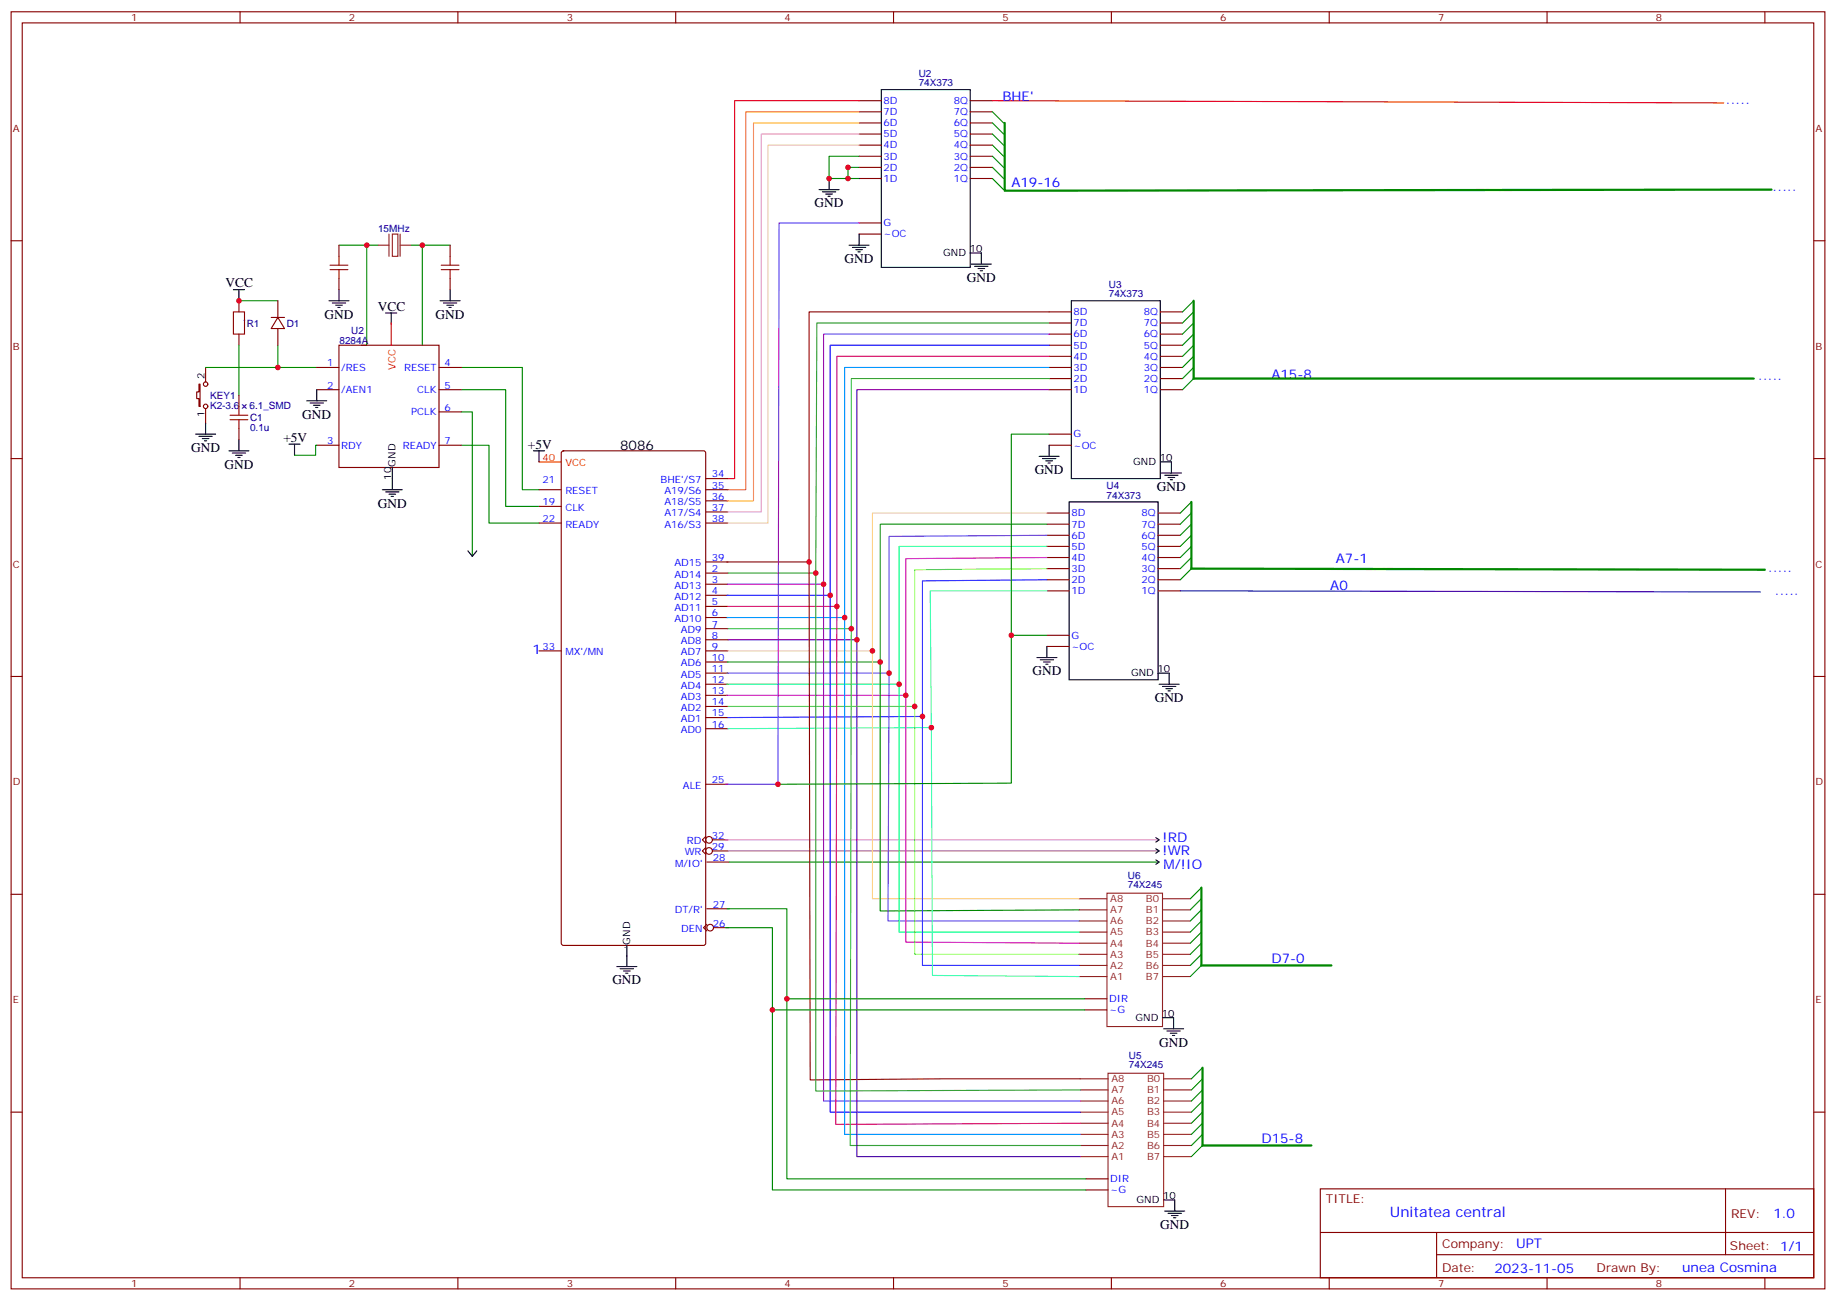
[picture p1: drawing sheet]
<svg xmlns="http://www.w3.org/2000/svg" width="583mm" height="413mm" viewBox="0 0 583 413" stroke-linecap="round" stroke-linejoin="round" font-family="sans-serif">
<g fill="none" stroke="#8c2424" stroke-width=".35">
<path d="M119.9 77.8h3.6M123.5 74.3v7.1M124.5 74.3h1.8v7.1h-1.8zM127 74.3v7.1M127 77.8h3.5M342.5 285.3h8.9M342.5 288.8h8.9M342.5 292.3h8.9M342.5 295.8h8.9M342.5 299.4h8.9M351.4 283.5h17.6v42.3h-17.6zM369 285.3h8.8"/>
<path d="M369 288.8h8.8M369 292.3h8.8M369 295.8h8.8M369 299.4h8.8M342.5 302.9h8.9M342.5 306.4h8.9M342.5 310h8.9M369 302.9h8.8M369 306.4h8.8M369 310h8.8M342.9 342.4h8.8M342.9 345.9h8.8"/>
<path d="M342.9 349.5h8.8M342.9 353h8.8M342.9 356.5h8.8M351.7 340.6h17.7v42.4h-17.7zM369.4 342.4h8.8M369.4 345.9h8.8M369.4 349.5h8.8M369.4 353h8.8M369.4 356.5h8.8M342.9 360h8.8M342.9 363.6h8.8M342.9 367.1h8.8"/>
<path d="M369.4 360h8.8M369.4 363.6h8.8M369.4 367.1h8.8"/>
</g>
<g fill="none" stroke="#870000" stroke-width=".35">
<path d="M3.5 3.7h575.8v405.4h-575.8zM7.1 7.3h568.6v398.3h-568.6zM76.2 3.7v3.6M145.3 3.7v3.6M214.5 3.7v3.6M283.6 3.7v3.6M352.8 3.7v3.6M421.9 3.7v3.6M491.1 3.7v3.6M560.2 3.7v3.6M272.7 32h7.1M272.7 35.5h7.1"/>
<path d="M272.7 39h7.1M308 32h7M308 35.5h7M308 39h7M272.7 42.5h7.1M272.7 46.1h7.1M272.7 49.6h7.1M272.7 53.1h7.1M272.7 56.7h7.1M308 42.5h7M308 46.1h7M308 49.6h7"/>
<path d="M308 53.1h7M308 56.7h7M3.5 76.4h3.6M107.6 77.8v3.6M142.9 77.8v3.6M272.7 70.8h7.1M272.7 74.3h7.1M575.7 76.4h3.6M75.8 95.5v3.5M88.2 95.5v5.3M107.6 88.4v3.5M142.9 88.4v3.5"/>
<path d="M333 99h7.1M368.3 99h7.1M65.3 116.6v4.6M75.8 106v3.6M86.1 100.8h4.2M88.2 100.8l2.1 3.5h-4.2zM88.2 104.3v5.3M100.5 116.6h7.1M139.3 116.6h7.1M333 116.6h7.1M333 102.5h7.1M333 106h7.1"/>
<path d="M333 109.6h7.1M333 113.1h7.1M368.3 116.6h7.1M368.3 102.5h7.1M368.3 106h7.1M368.3 109.6h7.1M368.3 113.1h7.1M63.1 121.9h.4v7.1h-.4v-2.5h-.7v-2.1h.7zM65.3 129.7v4.6M75.8 125.4v3.6M75.8 136v3.6M100.5 123.7h7.1"/>
<path d="M139.3 123.7h7.1M139.3 130.7h7.1M333 123.7h7.1M333 120.2h7.1M333 137.8h7.1M368.3 123.7h7.1M368.3 120.2h7.1M3.5 145.6h3.6M100.5 141.3h7.1M139.3 141.3h7.1M171.1 155.4h7.1M178.4 143.3l.5-.2h44.4l.7 .4v155.9l-.4 .6-44.7 .1-.7-.5v-155.8z"/>
<path d="M224 159h7.1M224 155.4h7.1M224 151.9h7.1M333 141.3h7.1M575.7 145.6h3.6M171.1 166h7.1M171.1 160.7h7.1M224 166h7.1M224 162.5h7.1M224 178.4h7.1M332.3 162.8h7.1M332.3 166.4h7.1"/>
<path d="M332.3 169.9h7.1M332.3 173.4h7.1M332.3 177h7.1M367.6 162.8h7M367.6 166.4h7M367.6 169.9h7M367.6 173.4h7M367.6 177h7M224 181.9h7.1M224 185.4h7.1M224 188.9h7.1M224 192.5h7.1"/>
<path d="M224 196h7.1M224 199.5h7.1M332.3 180.5h7.1M332.3 184h7.1M332.3 187.5h7.1M367.6 180.5h7M367.6 184h7M367.6 187.5h7M3.5 214.7h3.6M171.1 206.6h7.1M224 203.1h7.1M224 206.6h7.1"/>
<path d="M224 210.1h7.1M224 217.2h7.1M224 213.6h7.1M332.3 201.6h7.1M332.3 205.2h7.1M575.7 214.7h3.6M224 220.7h7.1M224 224.2h7.1M224 227.8h7.1M224 231.3h7.1M224 248.9h7.1M224 265.5l-1 1.1 1 1"/>
<path d="M224 269l-1 1.1 1 1M224.4 273.6h7M226.1 266.6h5M226.1 270.1h5M3.5 283.8h3.6M224.4 293.4l-1.1 1 1.1 1.1M224.4 288.4h7M226.5 294.4h4.9M575.7 283.8h3.6M344.3 317h7.1M344.3 320.5h7.1M3.5 353h3.6"/>
<path d="M575.7 353h3.6M344.7 374.2h7M344.7 377.7h7M419.1 377.3h156.6v28.3h-156.6zM547.7 377.4v20.8M419.1 391.2h156.5M456 398.2h119.6M456 391.2v14.1M76.2 405.6v3.5M145.3 405.6v3.5M214.5 405.6v3.5M283.6 405.6v3.5"/>
<path d="M352.8 405.6v3.5M421.9 405.6v3.5M491.1 405.6v3.5M560.2 405.6v3.5"/>
<circle cx="65.3" cy="121.9" r=".71"/>
<circle cx="65.3" cy="129" r=".71"/>
<circle cx="225.1" cy="270.1" r="1.06"/>
<circle cx="225.1" cy="266.6" r="1.06"/>
<circle cx="225.4" cy="294.4" r="1.06"/>
</g>
<g fill="none" stroke="#000" stroke-width=".35">
<path d="M279.8 28.4h28.2v56.5h-28.2zM263.2 56.7v3.5M260 60.2h6.3M261.1 60.9h4.2M262.1 61.6h2.1M262.8 62.3h.7M269.5 77.8h6.4M270.6 78.5h4.2M271.6 79.2h2.2M272.3 79.9h.7M272.7 74.3v3.5M74.1 91.9h3.5"/>
<path d="M75.8 91.9v3.6M104.4 95.5h6.4M105.5 96.2h4.2M106.5 96.9h2.2M107.2 97.6h.7M107.6 91.9v3.6M122.4 99.3h3.5M124.2 99.3v3.6M139.7 95.5h6.3M140.8 96.2h4.2M141.8 96.9h2.1M142.5 97.6h.7"/>
<path d="M142.9 91.9v3.6M308 80.3h3.5v3.5M308.3 83.8h6.4M309.4 84.5h4.2M310.4 85.2h2.2M311.1 85.9h.8M340.1 95.5h28.2v56.4h-28.2zM62.1 137.8h6.3M63.1 138.5h4.3M64.2 139.2h2.1M64.9 139.9h.7M65.3 134.3v3.5"/>
<path d="M75.8 139.6v3.5M97.4 127.2h6.3M98.4 127.9h4.3M99.5 128.6h2.1M100.2 129.3h.7M100.5 123.7v3.5M72.7 143.1h6.3M73.7 143.8h4.3M74.8 144.5h2.1M75.5 145.2h.7M91.7 141h3.5M93.5 141v3.5"/>
<path d="M121.4 155.4h6.3M122.4 156.1h4.2M123.5 156.8h2.1M124.2 157.6h.7M124.5 148.4v7M169.3 143.1h3.6M171.1 143.1v3.5M329.8 144.9h6.4M330.9 145.6h4.2M332 146.3h2.1M332.7 147h.7M333 141.3v3.6"/>
<path d="M339.4 159.3h28.2v56.5h-28.2zM368.3 146.6h3.5v3.5M368.7 150.1h6.3M369.7 150.8h4.2M370.8 151.6h2.1M371.5 152.3h.7M148.5 174.8l1.4 1.8 1.4-1.8M329.1 208.7h6.4M330.2 209.4h4.2M331.3 210.1h2.1M332 210.8h.7M332.3 205.2v3.5"/>
<path d="M367.6 213.6h3.5v3.6M367.9 217.2h6.4M369 217.9h4.2M370.1 218.6h2.1M370.8 219.3h.7M366.9 265.9l1 .7-1 .7M366.9 269.4l1 .7-1 .7M366.9 272.9l1 .7-1 .7M195.8 306.8h6.3M196.8 307.5h4.3M197.9 308.2h2.1M198.6 308.9h.7"/>
<path d="M199 300.1v6.7M369 323h3.5v3.5M369.4 326.5h6.3M370.4 327.2h4.2M371.5 327.9h2.1M372.2 328.6h.7M369.4 380.9h3.5v3.5M369.7 384.4h6.4M370.8 385.1h4.2M371.8 385.8h2.1M372.5 386.5h.7"/>
</g>
<g fill="none" stroke="#008700" stroke-width=".35">
<path d="M315 35.5l3.6 3.5M315 39l3.6 3.5M268.8 53.1h3.9M269.2 53.1v3.6M272.7 49.6h-9.5v7.1h9.5M315 42.5l3.6 3.6M315 46.1l3.6 3.5M315 49.6l3.6 3.5M315 53.1l3.6 3.6M315 56.7l3.6 3.5M107.6 77.8h8.8M119.9 77.8h-3.5v31.8h-1.7"/>
<path d="M130.5 77.8h3.6v31.8M134.1 77.8h8.8M75.8 95.5h12.4M378.9 95.5l-3.5 3.5M378.9 99l-3.5 3.5M65.3 116.6h35.2M75.8 109.6v15.8M88.2 109.6v7M146.4 116.6h19.4v38.8h5.3M378.9 102.5l-3.5 3.5M378.9 106l-3.5 3.6M378.9 109.6l-3.5 3.5"/>
<path d="M378.9 113.1l-3.5 3.5M378.9 116.6l-3.5 3.6M146.4 130.7h3.5v45.9M146.4 123.7h14.1v37h10.6M333 137.8h-12v110.8l-74.1 .3M378.9 120.2l-3.5 3.5M100.5 141.3h-.3v3.2h-6.7M146.4 141.3h8.8v24.7h15.9M378.2 159.3l-3.6 3.5M378.2 162.8l-3.6 3.6M378.2 166.4l-3.6 3.5M378.2 169.9l-3.6 3.5"/>
<path d="M378.2 173.4l-3.6 3.6M378.2 177l-3.6 3.5M378.2 180.5l-3.6 3.5M279.4 210.1v79l63.1-.3M321 201.6h11.3M231.4 273.6h136.5M230.4 294.4h14.8v26.1h99.1M230.7 288.4h19.1v28.6h94.5M381.4 281.7l-3.6 3.6M381.4 285.3l-3.6 3.5M381.4 288.8l-3.6 3.5M381.4 292.3l-3.6 3.5"/>
<path d="M381.4 295.8l-3.6 3.6M381.4 299.4l-3.6 3.5M249.8 317v57.2h94.9M381.4 302.9l-3.6 3.5M381.4 306.4l-3.6 3.6M245.2 320.5v57.2h99.5M381.7 338.9l-3.5 3.5M381.7 342.4l-3.5 3.5M381.7 345.9l-3.5 3.6M381.7 349.5l-3.5 3.5M381.7 353l-3.5 3.5M381.7 356.5l-3.5 3.5"/>
<path d="M381.7 360l-3.5 3.6M381.7 363.6l-3.5 3.5"/>
</g>
<g fill="none" stroke="#a10000" stroke-width=".35">
<path d="M74.1 99h3.5v7h-3.5zM104.8 85.6h5.6M104.8 84.2h5.6M107.6 81.4v2.8M107.6 85.6v2.8M140.1 85.6h5.6M140.1 84.2h5.6M142.9 81.4v2.8M142.9 85.6v2.8M73 133.2h5.7M73 131.8h5.7M75.8 129v2.8"/>
<path d="M75.8 133.2v2.8"/>
</g>
<path d="M107.6 109.6h31.7v38.8h-31.7z" fill="none" stroke="#850000" stroke-width=".35"/>
<path d="M333 99h-76.2v79.4h-26.1M256.8 178.4l.4 164.4 42.3-.4h43.4" fill="none" stroke="#900" stroke-width=".35"/>
<path d="M333 102.5h-73.7l-.4 79.4h-27.8M258.9 181.9v164.4l84-.4" fill="none" stroke="#393" stroke-width=".35"/>
<path d="M272.7 70.8h-25.4l-.4 178.1h-16.5M333 106h-71.6v79.4h-30.3M261.4 185.4v164.1h81.5" fill="none" stroke="#90f" stroke-width=".35"/>
<path d="M333 109.6h-69.5v79.3h-32.8M263.5 188.9v164.1h79.4" fill="none" stroke="#00f" stroke-width=".35"/>
<path d="M333 113.1h-67.4v79.4h-34.5M265.6 192.5l-.3 164.4 77.6-.4" fill="none" stroke="#f06" stroke-width=".35"/>
<path d="M333 116.6h-64.9v79.4h-37.4M268.1 196v164h74.8" fill="none" stroke="#09f" stroke-width=".35"/>
<path d="M333 120.2h-62.8v79.3h-39.1M270.2 199.5l-.3 164.1h73" fill="none" stroke="#3c3" stroke-width=".35"/>
<path d="M333 123.7h-61v79.4h-40.9M272 203.1v164h70.9" fill="none" stroke="#609" stroke-width=".35"/>
<path d="M272.7 32h-39.5v119.9h-2.1M315 32l232.2 .7M124.2 102.5v7.1M171.1 146.6h7.1" fill="none" stroke="#f00" stroke-width=".35"/>
<path d="M272.7 35.5h-36v119.9h-5.6" fill="none" stroke="#f60" stroke-width=".35"/>
<path d="M272.7 39h-33.5v120h-8.5" fill="none" stroke="#fc0" stroke-width=".35"/>
<path d="M272.7 42.5h-31v120h-10.6" fill="none" stroke="#f9c" stroke-width=".35"/>
<path d="M272.7 46.1h-28.9v119.9h-12.7M332.3 162.8h-55.4v43.8h-45.8M276.9 206.6v78.7h65.6" fill="none" stroke="#fc9" stroke-width=".35"/>
<path d="M332.3 166.4h-52.9v43.7h-48.7" fill="none" stroke="#093" stroke-width=".35"/>
<path d="M332.3 169.9l-50.1 .4v43.3h-51.5M282.2 213.6l-.3 78.7h60.6" fill="none" stroke="#63c" stroke-width=".35"/>
<path d="M332.3 173.4h-46.9v43.8h-54.7M285.4 217.2v78.6h57.1" fill="none" stroke="#0f6" stroke-width=".35"/>
<path d="M332.3 177l-44.8 .3v43.4h-56.8M287.5 220.7v78.3l55 .4" fill="none" stroke="#c0c" stroke-width=".35"/>
<path d="M332.3 184l-39.5 .4v43l-61.7 .4M292.8 227.4v79h49.7" fill="none" stroke="#30f" stroke-width=".35"/>
<path d="M332.3 187.5h-37l.3 43.4-64.5 .4M295.6 230.9l.4 78.7 46.5 .4" fill="none" stroke="#3ff" stroke-width=".35"/>
<path d="M332.3 180.5l-42 .3v43.4h-59.2M290.3 224.2v78.7h52.2" fill="none" stroke="#9f0" stroke-width=".35"/>
<path d="M230.4 266.6h137.5" fill="none" stroke="#f6f" stroke-width=".35"/>
<path d="M231.1 270.1h136.8" fill="none" stroke="#969" stroke-width=".35"/>
<path d="M374.6 187.5l184.2 .4" fill="none" stroke="#309" stroke-width=".35"/>
<path d="M318.9 39v21.5l243.4-.3M378.9 95.5v24.7h177.8M378.2 159.3v21.2l182 .3M381.4 281.7v24.7h41.2M381.7 338.9v24.7h34.6" fill="none" stroke="#008700" stroke-width=".71"/>
<g fill="#c00">
<circle cx="116.4" cy="77.8" r=".88"/>
<circle cx="134.1" cy="77.8" r=".88"/>
<circle cx="88.2" cy="116.6" r=".88"/>
<circle cx="75.8" cy="95.5" r=".88"/>
<circle cx="256.8" cy="178.4" r=".88"/>
<circle cx="261.4" cy="185.4" r=".88"/>
<circle cx="263.5" cy="188.9" r=".88"/>
<circle cx="265.6" cy="192.5" r=".88"/>
<circle cx="268.1" cy="196" r=".88"/>
<circle cx="270.2" cy="199.5" r=".88"/>
<circle cx="272" cy="203.1" r=".88"/>
<circle cx="258.9" cy="181.9" r=".88"/>
<circle cx="276.9" cy="206.6" r=".88"/>
<circle cx="279.4" cy="210.1" r=".88"/>
<circle cx="282.2" cy="213.6" r=".88"/>
<circle cx="285.4" cy="217.2" r=".88"/>
<circle cx="287.5" cy="220.7" r=".88"/>
<circle cx="290.3" cy="224.2" r=".88"/>
<circle cx="292.8" cy="227.4" r=".88"/>
<circle cx="295.6" cy="230.9" r=".88"/>
<circle cx="245.2" cy="320.5" r=".88"/>
<circle cx="249.8" cy="317" r=".88"/>
<circle cx="321" cy="201.6" r=".88"/>
<circle cx="246.9" cy="248.9" r=".88"/>
<circle cx="263.2" cy="56.7" r=".88"/>
<circle cx="269.2" cy="56.7" r=".88"/>
<circle cx="269.2" cy="53.1" r=".88"/>
</g>
<text font-size="4.6" fill="#00f" x="441.2" y="386.4">Unitatea central</text>
<g font-size="4.2" fill="#00f">
<text x="318.2" y="32">BHE'</text>
<text x="547.9" y="33">.....</text>
<text x="321" y="59.5">A19-16</text>
<text x="562.7" y="60.5">.....</text>
<text x="403.6" y="120.2">A15-8</text>
<text x="558.1" y="120.5">.....</text>
<text x="424" y="178.7">A7-1</text>
<text x="561.3" y="181.5">.....</text>
<text x="422.3" y="187.2">A0</text>
<text x="563.4" y="188.9">.....</text>
<text x="169" y="207.6">1</text>
<text x="369" y="267.3">!RD</text>
<text x="369" y="271.5">!WR</text>
<text x="369.4" y="275.7">M/!IO</text>
<text x="403.6" y="305.7">D7-0</text>
<text x="400.4" y="362.9">D15-8</text>
<text x="562.9" y="386.6">1.0</text>
<text x="481.3" y="396.2">UPT</text>
<text x="474.4" y="404">2023-11-05</text>
<text x="534" y="403.9">unea Cosmina</text>
</g>
<g font-size="4.2">
<text x="258.6" y="65.8">GND</text>
<text x="268.1" y="83.5">GND</text>
<text x="306.9" y="89.5">GND</text>
<text x="71.6" y="91.2">VCC</text>
<text x="103" y="101.1">GND</text>
<text x="119.9" y="98.6">VCC</text>
<text x="138.3" y="101.1">GND</text>
<text x="96" y="132.9">GND</text>
<text x="60.7" y="143.4">GND</text>
<text x="90" y="140.3">+5V</text>
<text x="167.6" y="142.4">+5V</text>
<text x="196.8" y="142.7">8086</text>
<text x="71.3" y="148.7">GND</text>
<text x="328.4" y="150.5">GND</text>
<text x="367.2" y="155.8">GND</text>
<text x="119.9" y="161.1">GND</text>
<text x="327.7" y="214.3">GND</text>
<text x="366.5" y="222.8">GND</text>
<text x="194.4" y="312.4">GND</text>
<text x="367.9" y="332.2">GND</text>
<text x="368.3" y="390">GND</text>
</g>
<g font-size="3.9" fill="#800">
<text x="420.9" y="381.9">TITLE:</text>
<text x="549.5" y="386.6">REV:</text>
<text x="457.8" y="396.1">Company:</text>
<text x="549.1" y="396.7">Sheet: 1/1</text>
<text x="457.8" y="403.8">Date:</text>
<text x="506.8" y="403.9">Drawn By:</text>
</g>
<g font-size="3.2" fill="#800">
<text x="41.6" y="6.7">1</text>
<text x="110.8" y="6.7">2</text>
<text x="179.9" y="6.7">3</text>
<text x="249.1" y="6.7">4</text>
<text x="318.2" y="6.7">5</text>
<text x="387.3" y="6.7">6</text>
<text x="456.5" y="6.7">7</text>
<text x="525.6" y="6.7">8</text>
<text x="4.1" y="41.8">A</text>
<text x="576.3" y="41.8">A</text>
<text x="4.1" y="111">B</text>
<text x="576.3" y="111">B</text>
<text x="4.1" y="180.1">C</text>
<text x="576.3" y="180.1">C</text>
<text x="4.1" y="249.3">D</text>
<text x="576.3" y="249.3">D</text>
<text x="4.1" y="318.4">E</text>
<text x="576.3" y="318.4">E</text>
<text x="41.6" y="408.6">1</text>
<text x="110.8" y="408.6">2</text>
<text x="179.9" y="408.6">3</text>
<text x="249.1" y="408.6">4</text>
<text x="318.2" y="408.6">5</text>
<text x="387.3" y="408.6">6</text>
<text x="456.5" y="408.6">7</text>
<text x="525.6" y="408.6">8</text>
</g>
<g font-size="3.2" fill="#000080">
<text x="291.6" y="27.4">74X373</text>
<text x="291.6" y="24.4">U2</text>
<text x="120" y="73.7">15MHz</text>
<text x="352" y="94.4">74X373</text>
<text x="352" y="91.4">U3</text>
<text x="77.2" y="101.9">.</text>
<text x="78.3" y="103.6">R1</text>
<text x="91" y="103.6">D1</text>
<text x="91.3" y="103.6">.</text>
<text x="111.5" y="106">U2</text>
<text x="107.8" y="109.3">8284A</text>
<text x="66.7" y="129.8">K2-3.6</text>
<text x="66.7" y="126.6">KEY1</text>
<text x="79.2" y="129.8">6.1_SMD</text>
<text x="79.4" y="136.8">0.1u</text>
<text x="79.4" y="133.6">C1</text>
<text x="351.3" y="155.3">U4</text>
<text x="351.3" y="158.3">74X373</text>
<text x="358" y="281.9">74X245</text>
<text x="358" y="278.8">U6</text>
<text x="358.4" y="336">U5</text>
<text x="358.4" y="339">74X245</text>
</g>
<g font-size="3.2" fill="#00f">
<text x="280.5" y="33">8D</text>
<text x="302.8" y="33">8Q</text>
<text x="280.5" y="36.5">7D</text>
<text x="280.5" y="40.1">6D</text>
<text x="302.8" y="36.5">7Q</text>
<text x="302.8" y="40.1">6Q</text>
<text x="280.5" y="43.6">5D</text>
<text x="280.5" y="47.1">4D</text>
<text x="302.8" y="43.6">5Q</text>
<text x="302.8" y="47.1">4Q</text>
<text x="280.5" y="50.7">3D</text>
<text x="302.8" y="50.7">3Q</text>
<text x="280.5" y="54.2">2D</text>
<text x="280.5" y="57.7">1D</text>
<text x="302.8" y="54.2">2Q</text>
<text x="302.8" y="57.7">1Q</text>
<text x="280.5" y="71.8">G</text>
<text x="280.5" y="75.4">~OC</text>
<text x="340.8" y="100">8D</text>
<text x="363.1" y="100">8Q</text>
<text x="340.8" y="103.6">7D</text>
<text x="340.8" y="107.1">6D</text>
<text x="363.1" y="103.6">7Q</text>
<text x="363.1" y="107.1">6Q</text>
<text x="340.8" y="110.6">5D</text>
<text x="363.1" y="110.6">5Q</text>
<text x="103.8" y="116.3">1</text>
<text x="108.3" y="117.7">/RES</text>
<text x="128.3" y="117.7">RESET</text>
<text x="141.1" y="116.3">4</text>
<text x="340.8" y="114.2">4D</text>
<text x="340.8" y="117.7">3D</text>
<text x="363.1" y="114.2">4Q</text>
<text x="363.1" y="117.7">3Q</text>
<text x="103.8" y="123.3">2</text>
<text x="108.3" y="124.7">/AEN1</text>
<text x="132.5" y="124.7">CLK</text>
<text x="141.1" y="123.3">5</text>
<text x="340.8" y="121.2">2D</text>
<text x="340.8" y="124.7">1D</text>
<text x="363.1" y="121.2">2Q</text>
<text x="363.1" y="124.7">1Q</text>
<text x="130.5" y="131.8">PCLK</text>
<text x="141.1" y="130.4">6</text>
<text x="103.8" y="141">3</text>
<text x="108.3" y="142.4">RDY</text>
<text x="127.9" y="142.4">READY</text>
<text x="141.1" y="141">7</text>
<text x="340.8" y="138.9">G</text>
<text x="340.8" y="142.4">~OC</text>
<text x="172.2" y="153.3">21</text>
<text x="209.7" y="153.3">BHE'/S7</text>
<text x="226" y="155.1">35</text>
<text x="226" y="151.6">34</text>
<text x="172.2" y="160.4">19</text>
<text x="179.5" y="156.8">RESET</text>
<text x="210.9" y="160.4">A18/S5</text>
<text x="210.9" y="156.8">A19/S6</text>
<text x="226" y="158.6">36</text>
<text x="172.2" y="165.7">22</text>
<text x="179.5" y="167.4">READY</text>
<text x="179.5" y="162.1">CLK</text>
<text x="210.9" y="167.4">A16/S3</text>
<text x="210.9" y="163.9">A17/S4</text>
<text x="226" y="165.7">38</text>
<text x="226" y="162.1">37</text>
<text x="340.1" y="163.9">8D</text>
<text x="340.1" y="167.4">7D</text>
<text x="362.4" y="163.9">8Q</text>
<text x="362.4" y="167.4">7Q</text>
<text x="340.1" y="171">6D</text>
<text x="362.4" y="171">6Q</text>
<text x="214.1" y="179.8">AD15</text>
<text x="226" y="178">39</text>
<text x="340.1" y="174.5">5D</text>
<text x="340.1" y="178">4D</text>
<text x="362.4" y="174.5">5Q</text>
<text x="362.4" y="178">4Q</text>
<text x="214.1" y="183.3">AD14</text>
<text x="226" y="181.5">2</text>
<text x="226" y="185.1">3</text>
<text x="340.1" y="181.5">3D</text>
<text x="340.1" y="185.1">2D</text>
<text x="362.4" y="181.5">3Q</text>
<text x="362.4" y="185.1">2Q</text>
<text x="214.1" y="186.8">AD13</text>
<text x="214.1" y="190.4">AD12</text>
<text x="226" y="188.6">4</text>
<text x="340.1" y="188.6">1D</text>
<text x="362.4" y="188.6">1Q</text>
<text x="214.1" y="193.9">AD11</text>
<text x="214.1" y="197.4">AD10</text>
<text x="226" y="192.1">5</text>
<text x="226" y="195.7">6</text>
<text x="216.1" y="200.9">AD9</text>
<text x="226" y="199.2">7</text>
<text x="226" y="202.7">8</text>
<text x="340.1" y="202.7">G</text>
<text x="172.2" y="206.2">33</text>
<text x="179.5" y="208">MX'/MN</text>
<text x="216.1" y="204.5">AD8</text>
<text x="216.1" y="208">AD7</text>
<text x="226" y="206.2">9</text>
<text x="226" y="209.8">10</text>
<text x="340.1" y="206.2">~OC</text>
<text x="216.1" y="211.5">AD6</text>
<text x="216.1" y="215.1">AD5</text>
<text x="226" y="213.3">11</text>
<text x="216.1" y="218.6">AD4</text>
<text x="226" y="216.8">12</text>
<text x="226" y="220.3">13</text>
<text x="216.1" y="222.1">AD3</text>
<text x="216.1" y="225.6">AD2</text>
<text x="226" y="223.9">14</text>
<text x="226" y="227.4">15</text>
<text x="216.1" y="229.2">AD1</text>
<text x="216.1" y="232.7">AD0</text>
<text x="226" y="230.9">16</text>
<text x="216.8" y="250.3">ALE</text>
<text x="226" y="248.6">25</text>
<text x="218.1" y="268">RD</text>
<text x="226" y="266.2">32</text>
<text x="226" y="269.7">29</text>
<text x="214.3" y="275">M/IO'</text>
<text x="217.4" y="271.5">WR</text>
<text x="226.3" y="273.3">28</text>
<text x="214.2" y="289.8">DT/R'</text>
<text x="226.3" y="288.1">27</text>
<text x="216.2" y="295.8">DEN</text>
<text x="226.3" y="294.1">26</text>
<text x="352.1" y="318.1">DIR</text>
<text x="352.1" y="321.6">~G</text>
<text x="352.4" y="375.2">DIR</text>
<text x="352.4" y="378.7">~G</text>
</g>
<g font-size="3.2">
<text x="299.4" y="81.4">GND</text>
<text x="307.8" y="79.9">10</text>
<text x="64.9" y="120.2" transform="rotate(-90 64.9 120.2)">2</text>
<text x="64.9" y="132.4" transform="rotate(-90 64.9 132.4)">1</text>
<text x="125.6" y="148.1" transform="rotate(-90 125.6 148.1)">GND</text>
<text x="359.7" y="147.7">GND</text>
<text x="368.1" y="146.3">10</text>
<text x="124.2" y="152.2" transform="rotate(-90 124.2 152.2)">10</text>
<text x="359" y="214.7">GND</text>
<text x="367.4" y="213.3">10</text>
<text x="200" y="299.8" transform="rotate(-90 200 299.8)">GND</text>
<text x="198.6" y="301" transform="rotate(-90 198.6 301)">.</text>
<text x="368.8" y="322.7">10</text>
<text x="360.4" y="324.1">GND</text>
<text x="360.8" y="381.9">GND</text>
<text x="369.2" y="380.5">10</text>
</g>
<g font-size="3.2" fill="#f00">
<text x="125.6" y="117.5" transform="rotate(-90 125.6 117.5)">VCC</text>
<text x="125.6" y="117.2" transform="rotate(-90 125.6 117.2)">.</text>
<text x="172.2" y="146.3">40</text>
<text x="179.5" y="148">VCC</text>
</g>
<g font-size="3.2" fill="#8d2323">
<text x="352.4" y="286.3">A8</text>
<text x="363.8" y="286.3">B0</text>
<text x="352.4" y="289.8">A7</text>
<text x="352.4" y="293.4">A6</text>
<text x="363.8" y="293.4">B2</text>
<text x="363.8" y="289.8">B1</text>
<text x="352.4" y="296.9">A5</text>
<text x="363.8" y="296.9">B3</text>
<text x="352.4" y="300.4">A4</text>
<text x="352.4" y="304">A3</text>
<text x="363.8" y="304">B5</text>
<text x="363.8" y="300.4">B4</text>
<text x="352.4" y="307.5">A2</text>
<text x="352.4" y="311">A1</text>
<text x="363.8" y="311">B7</text>
<text x="363.8" y="307.5">B6</text>
<text x="352.8" y="343.5">A8</text>
<text x="352.8" y="347">A7</text>
<text x="364.1" y="347">B1</text>
<text x="364.1" y="343.5">B0</text>
<text x="352.8" y="350.5">A6</text>
<text x="364.1" y="350.5">B2</text>
<text x="352.8" y="354">A5</text>
<text x="352.8" y="357.6">A4</text>
<text x="364.1" y="357.6">B4</text>
<text x="364.1" y="354">B3</text>
<text x="352.8" y="361.1">A3</text>
<text x="352.8" y="364.6">A2</text>
<text x="364.1" y="364.6">B6</text>
<text x="364.1" y="361.1">B5</text>
<text x="352.8" y="368.2">A1</text>
<text x="364.1" y="368.2">B7</text>
</g>
</svg>
